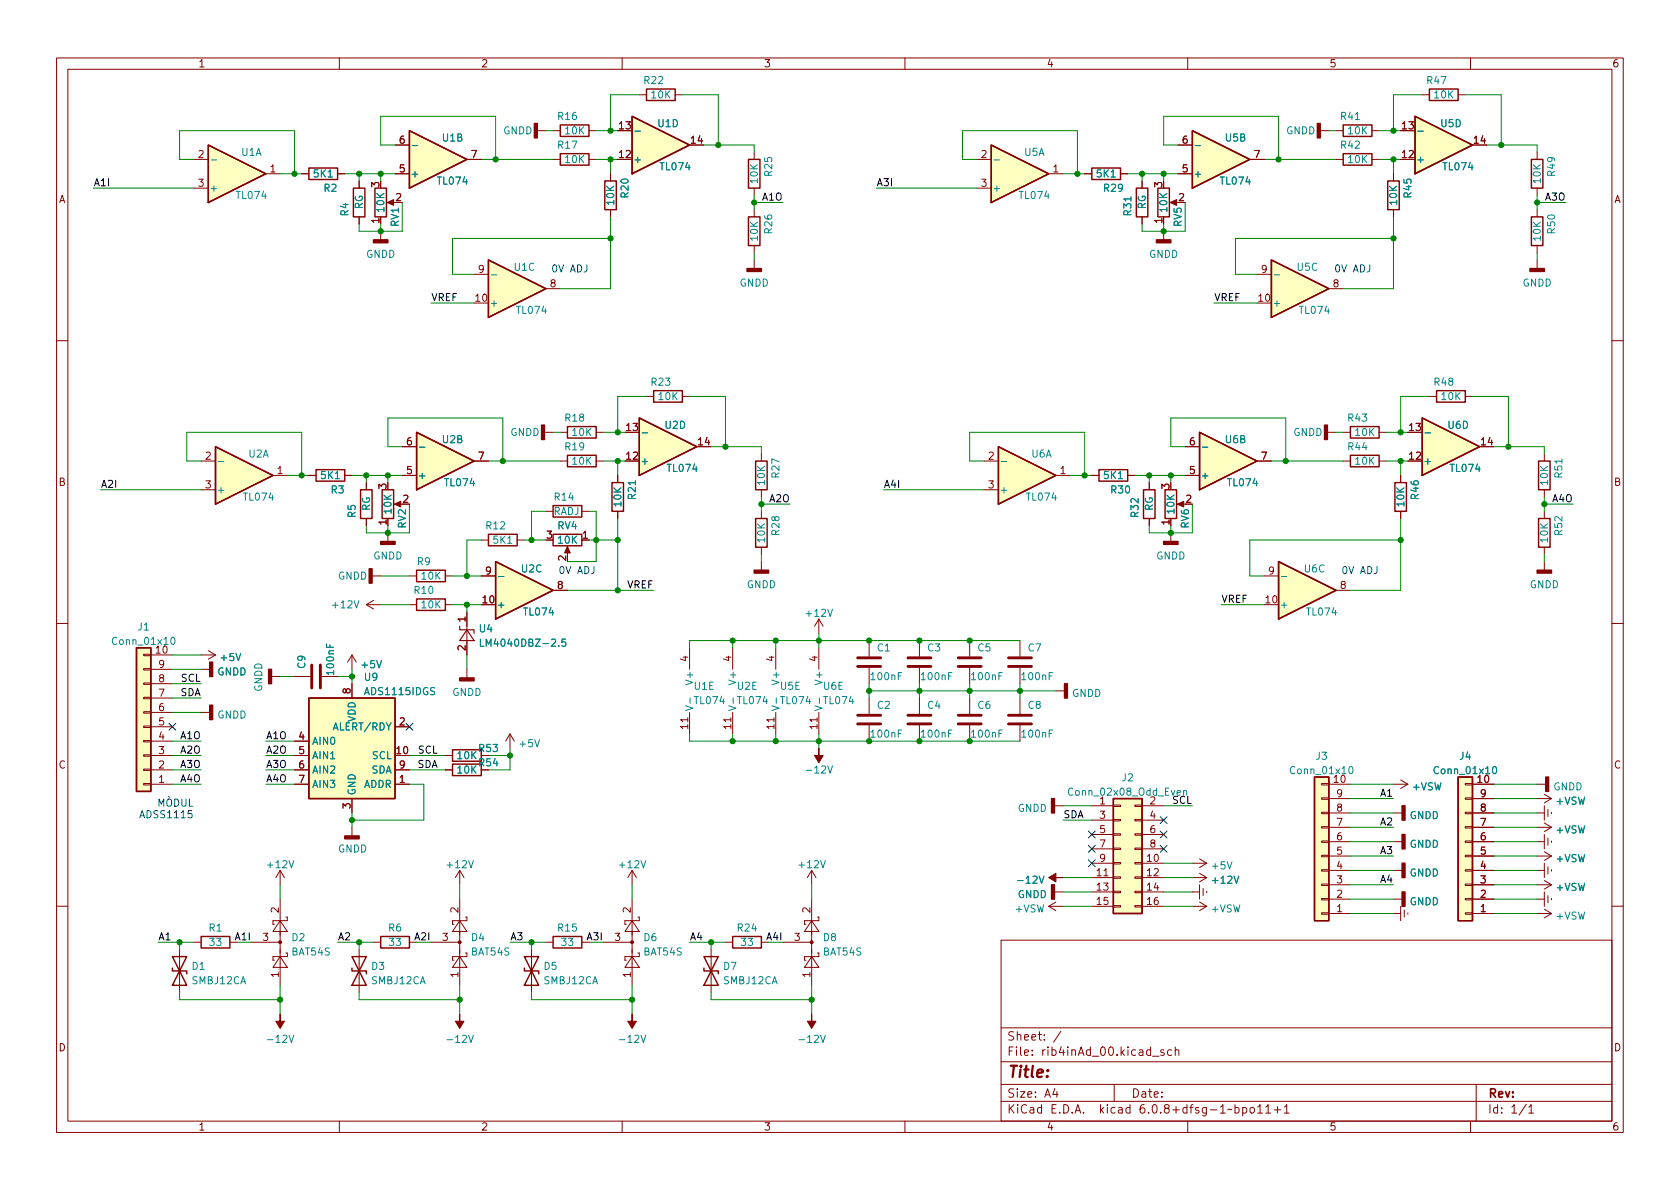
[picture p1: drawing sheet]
<svg xmlns="http://www.w3.org/2000/svg" width="297mm" height="210mm" viewBox="0 0 297 210" stroke-linecap="round" stroke-linejoin="round" font-family="sans-serif">
<g fill="none" stroke="#840000" stroke-width=".18">
<path d="M10 10.2h277v190.1h-277zM12 12.2h273v186.1h-273zM60 10.2v2M110 10.2v2M113 16.8h1.3M119.4 16.8h1.2M160 10.2v2M210 10.2v2M251.5 16.8h1.2M257.8 16.8h1.3M260 10.2v2M34.3 28.2h2.5"/>
<path d="M34.3 33.3h2.5M47 30.7h2.5M53.3 30.7h1.3M59.7 30.7h1.3M63.5 32v1.3M63.5 38.3v1.3M68.8 35.8h1M69.8 30.7h2.6M69.8 25.6h2.6M82.5 28.2h2.6M95 23.1h1.5M97.8 28.2h1.3"/>
<path d="M97.8 23.1h1.3M104.1 28.2h1.3M104.1 23.1h1.3M107.9 30.7v1.3M107.9 37.1v1.2M133.3 26.9v1.3M133.3 33.3v1.2M133.3 37.1v1.2M172.7 28.2h2.6M172.7 33.3h2.6M185.4 30.7h2.6M191.8 30.7h1.2"/>
<path d="M198.1 30.7h1.3M201.9 32v1.3M201.9 38.3v1.3M207.3 35.8h1M208.3 30.7h2.5M208.3 25.6h2.5M221 28.2h2.5M233.4 23.1h1.5M236.2 28.2h1.3M236.2 23.1h1.3M242.6 28.2h1.2M242.6 23.1h1.2"/>
<path d="M246.4 30.7v1.3M246.4 37.1v1.2M271.8 26.9v1.3M271.8 33.3v1.2M271.8 37.1v1.2M67.3 40.9v1.5M83.8 48.5h2.6M96.5 51h2.6M133.3 43.4v1.3M133.3 46v1.5M205.7 40.9v1.5M222.2 48.5h2.6"/>
<path d="M234.9 51h2.6M271.8 43.4v1.3M271.8 46v1.5M10 60.2h2M71.1 79h2.6M96.3 76.4h1.5M99.1 76.4h1.2M105.4 76.4h1.3M114.3 70.1h1.3M120.6 70.1h1.3M209.5 79h2.6M234.7 76.4h1.5"/>
<path d="M237.5 76.4h1.3M243.8 76.4h1.3M252.7 70.1h1.3M259.1 70.1h1.2M285 60.2h2M35.6 81.5h2.5M35.6 86.6h2.5M48.3 84.1h2.5M54.6 84.1h1.3M61 84.1h1.2M64.8 85.3v1.3M64.8 91.7v1.3"/>
<path d="M68.6 94.2v1.6M70.1 89.1h1M71.1 84.1h2.6M83.8 81.5h2.6M85.1 95.5h1.3M91.4 95.5h1.3M96.5 90.4h1.3M99.1 81.5h1.2M100.3 97v1M102.9 90.4h1.2M105.4 81.5h1.3M109.2 84.1v1.2"/>
<path d="M109.2 90.4v1.3M134.6 80.3v1.2M134.6 86.6v1.3M134.6 90.4v1.3M134.6 96.8v1.2M134.6 99.3v1.5M174 81.5h2.5M174 86.6h2.5M186.7 84.1h2.5M193 84.1h1.3M199.4 84.1h1.3M203.2 85.3v1.3"/>
<path d="M203.2 91.7v1.3M207 94.2v1.6M208.5 89.1h1M209.5 84.1h2.6M222.2 81.5h2.6M237.5 81.5h1.3M243.8 81.5h1.3M247.6 84.1v1.2M247.6 90.4v1.3M273 80.3v1.2M273 86.6v1.3M273 90.4v1.3"/>
<path d="M273 96.8v1.2M273 99.3v1.5M10 110.2h2M25.4 115.7h1.3v.2h-1.3zM25.4 118.2h1.3v.3h-1.3zM26.7 115.8h3.8M26.7 118.4h3.8M35.6 115.8h2.5M35.6 118.4h1.5M36.8 115.1l1.3 .7M38.1 115.8l-1.3 .8M48 119.6h1.5"/>
<path d="M52.1 119.6h2.8M56.9 119.6h2.8M62.2 115.8l-.7 1.3M62.2 115.8v2.6M62.2 115.8l.8 1.3M64.8 106.9h2.5M64.8 106.9l1.2 .8M65.8 101.8h1.5M66 106.2l-1.2 .7M72.4 101.8h1.3M72.4 106.9h1.3M78.7 101.8h1.3"/>
<path d="M78.7 106.9h1.3M82.5 108.2v7.6M82.5 118.4v1.5M85.1 101.8h2.5M97.8 104.4h2.5M121.9 114.5v3.9M129.5 114.5v3.9M137.2 114.5v3.9M144.8 109.5l-.8 1.2M144.8 109.5v2.5M144.8 114.5v3.9M144.8 109.5l.7 1.2"/>
<path d="M153.7 113.3v2.8M153.7 118.1v2.8M162.6 113.3v2.8M162.6 118.1v2.8M171.4 113.3v2.8M171.4 118.1v2.8M180.3 113.3v2.8M180.3 118.1v2.8M223.5 101.8h2.6M236.2 104.4h2.6M285 110.2h2M25.4 120.8h1.3v.2h-1.3z"/>
<path d="M25.4 123.3h1.3v.3h-1.3zM25.4 125.9h1.3v.2h-1.3zM25.4 128.4h1.3v.2h-1.3zM25.4 130.9h1.3v.3h-1.3zM25.4 133.5h1.3v.2h-1.3zM25.4 136h1.3v.3h-1.3zM25.4 138.6h1.3v.2h-1.3zM26.7 138.7h3.8M26.7 136.1h3.8M26.7 133.6h3.8M26.7 126h3.8M26.7 131.1h3.8"/>
<path d="M26.7 128.5h3.8M26.7 123.4h3.8M26.7 120.9h3.8M35.6 126h1.5M52.1 138.7h2.5M52.1 136.1h2.5M52.1 133.6h2.5M52.1 131.1h2.5M62.2 120.9v2.5M69.8 138.7h2.6M69.8 136.1h2.6M69.8 128.5h2.6"/>
<path d="M78.7 136.1h1.3M78.7 133.6h1.3M90.2 129.8l-.8 1.3M90.2 129.8v2.5M90.2 129.8l.7 1.3M121.9 126v3.8M129.5 126v3.8M137.2 126v3.8M144.8 126v3.8M153.7 123.4v2.8M153.7 128.3v2.8M162.6 123.4v2.8"/>
<path d="M162.6 128.3v2.8M171.4 123.4v2.8M171.4 128.3v2.8M180.3 123.4v2.8M180.3 128.3v2.8M186.7 122.2h1.5M233.7 138.6h1.2v.2h-1.2zM234.9 138.7h3.9M246.4 138.7h2.5M247.6 137.9l1.3 .8M248.9 138.7l-1.3 .7M259.1 138.6h1.2v.2h-1.2z"/>
<path d="M260.3 138.7h3.9M271.8 138.7h1.5M49.5 153.9v2.6M49.5 159v15.2M49.5 153.9l-.7 1.3M49.5 153.9l.8 1.3M62.2 141.2v2.6M62.2 146.3v1.5M81.3 153.9v2.6M81.3 159v15.2M81.3 153.9l-.8 1.3M81.3 153.9l.7 1.3"/>
<path d="M111.8 153.9v2.6M111.8 159v15.2M111.8 153.9l-.8 1.3M111.8 153.9l.7 1.3M143.5 153.9l-.8 1.3M143.5 153.9v2.6M143.5 159v15.2M143.5 153.9l.8 1.3M186.4 157.7h1.6M186.4 142.5h1.6M186.7 159.5l-1.3 .8M193 155.2h3.8"/>
<path d="M193 157.7h3.8M193 152.6h3.8M193 142.5h3.8M193 145h3.8M193 147.6h3.8M193 150.1h3.8M196.8 157.6h1.3v.3h-1.3zM196.8 155.1h1.3v.2h-1.3zM196.8 152.5h1.3v.3h-1.3zM196.8 150h1.3v.2h-1.3zM196.8 147.4h1.3v.3h-1.3zM196.8 144.9h1.3v.3h-1.3z"/>
<path d="M196.8 142.4h1.3v.2h-1.3zM200.7 157.6h1.2v.3h-1.2zM200.7 155.1h1.2v.2h-1.2zM200.7 152.5h1.2v.3h-1.2zM200.7 150h1.2v.2h-1.2zM200.7 147.4h1.2v.3h-1.2zM200.7 144.9h1.2v.3h-1.2zM200.7 142.4h1.2v.2h-1.2zM201.9 155.2h3.8M201.9 157.7h3.8M201.9 152.6h3.8M201.9 142.5h3.8"/>
<path d="M201.9 145h3.8M201.9 147.6h3.8M201.9 150.1h3.8M210.8 155.2h2.6M210.8 157.7h1.3M210.8 152.6h2.6M212.1 154.4l1.3 .8M212.1 159.5l1.3 .8M212.1 156.5v2.5M212.1 151.9l1.3 .7M212.7 157.1v1.3M213.4 155.2l-1.3 .8"/>
<path d="M213.4 157.6v.3M213.4 152.6l-1.3 .8M233.7 141.1h1.2v.2h-1.2zM233.7 143.6h1.2v.3h-1.2zM233.7 146.2h1.2v.2h-1.2zM233.7 148.7h1.2v.3h-1.2zM233.7 151.3h1.2v.2h-1.2zM233.7 153.8h1.2v.2h-1.2zM233.7 156.3h1.2v.3h-1.2zM233.7 158.9h1.2v.2h-1.2zM234.9 159h3.9M234.9 156.5h3.9"/>
<path d="M234.9 153.9h3.9M234.9 151.4h3.9M234.9 148.8h3.9M234.9 146.3h3.9M234.9 143.8h3.9M234.9 141.2h3.9M246.4 159h1.5M246.4 153.9h1.5M246.4 148.8h1.5M246.4 143.8h1.5M259.1 141.1h1.2v.2h-1.2zM259.1 143.6h1.2v.3h-1.2z"/>
<path d="M259.1 146.2h1.2v.2h-1.2zM259.1 148.7h1.2v.3h-1.2zM259.1 151.3h1.2v.2h-1.2zM259.1 153.8h1.2v.2h-1.2zM259.1 156.3h1.2v.3h-1.2zM259.1 158.9h1.2v.2h-1.2zM260.3 159h3.9M260.3 156.5h3.9M260.3 153.9h3.9M260.3 151.4h3.9M260.3 148.8h3.9M260.3 146.3h3.9"/>
<path d="M260.3 143.8h3.9M260.3 141.2h3.9M271.8 159h1.2M271.8 156.5h2.5M271.8 153.9h1.2M271.8 151.4h2.5M271.8 148.8h1.2M271.8 146.3h2.5M271.8 143.8h1.2M271.8 141.2h2.5M273 142.5v2.5M273 147.6v2.5"/>
<path d="M273 152.6v2.6M273 157.7v2.6M273 145.5l1.3 .8M273 140.5l1.3 .7M273 155.7l1.3 .8M273 150.6l1.3 .8M273.7 143.1v1.3M273.7 148.2v1.3M273.7 153.3v1.3M273.7 158.4v1.2M274.3 146.3l-1.3 .8M274.3 141.2l-1.3 .8"/>
<path d="M274.3 143.6v.3M274.3 148.7v.3M274.3 153.8v.2M274.3 158.9v.2M274.3 156.5l-1.3 .7M274.3 151.4l-1.3 .7M10 160.2h2M31.7 167.9v7.6M34.3 166.6h1.3M40.6 166.6h1.3M44.4 166.6h5.1M49.5 169.2l1.3 1.9h-2.5z"/>
<path d="M49.5 162.8l1.3 1.9h-2.5zM50.5 168.5h.3v.7h-2.5v.6h.2M50.5 162.2h.3v.6h-2.5v.6h.2M63.5 167.9v7.6M66 166.6h1.3M72.4 166.6h1.3M76.2 166.6h5.1M81.3 169.2l1.2 1.9h-2.5zM81.3 162.8l1.2 1.9h-2.5zM82.3 168.5h.2v.7h-2.5v.6h.3M82.3 162.2h.2v.6h-2.5v.6h.3M94 167.9v7.6"/>
<path d="M96.5 166.6h1.3M102.9 166.6h1.2M106.7 166.6h5.1M111.8 169.2l1.2 1.9h-2.5zM111.8 162.8l1.2 1.9h-2.5zM112.8 168.5h.2v.7h-2.5v.6h.2M112.8 162.2h.2v.6h-2.5v.6h.2M125.7 167.9v7.6M128.3 166.6h1.2M134.6 166.6h1.3M138.4 166.6h5.1M143.5 169.2l1.3 1.9h-2.6z"/>
<path d="M143.5 162.8l1.3 1.9h-2.6zM144.5 162.2h.3v.6h-2.6v.6h.3M144.5 168.5h.3v.7h-2.6v.6h.3M177 166.3h108v32h-108zM185.4 160.3h2.6M185.4 160.3l1.3 .7M193 160.3h3.8M196.8 160.1h1.3v.3h-1.3zM200.7 160.1h1.2v.3h-1.2zM201.9 160.3h3.8M210.8 160.3h2.6M213.4 160.3l-1.3 .7"/>
<path d="M233.7 161.4h1.2v.3h-1.2zM234.9 161.5h3.9M246.4 161.5h1.2M247.6 160.3v2.5M248.3 160.9v1.3M248.9 161.4v.3M259.1 161.4h1.2v.3h-1.2zM260.3 161.5h3.9M271.8 161.5h2.5M273 160.8l1.3 .7M274.3 161.5l-1.3 .8M285 160.2h2"/>
<path d="M60 198.3v2M110 198.3v2M160 198.3v2M177 194.8h108M177 191.8h108M177 187.8h108M177 181.8h108M186.5 192.5l-.4 1h1M186.9 193v1M187.6 182.4l-1.3 1.9M197 191.8v3M203.8 186.8h1.1"/>
<path d="M205.8 185.7l-.4-.1-.2 .2 .1 .3 .5 .1v.4h-.6M207.1 185.7l-.4-.1-.3 .3v.4l.2 .3h.5M207.8 185.8l.2-.2 .4 .1v.9M207.8 185.1v1.5M210 198.3v2M218.4 195.9l.4-.1 .3 .3v.4l-.2 .3h-.5M218.4 195.3v1.5M219.7 195.9l.4-.1 .3 .3v.4l-.1 .3h-.6M219.7 195.8v1.5M221.1 196l.2-.2 .4 .2 .1 .5-.2 .3h-.3l-.2-.1zM222.4 195.8l.4-.5v1.5M222.4 196.8h.8"/>
<path d="M223.8 195.8l.4-.5v1.5M223.8 196.8h.8M225.3 196.3h1.1M225.9 195.7v1.1M227.1 195.8l.4-.5v1.5M227.1 196.8h.8M260 198.3v2M261 191.8v6.5M269.9 195.3l-1.3 1.9M270.3 195.8l.4-.5v1.5M270.3 196.8h.9"/>
</g>
<g fill="none" stroke="#840000" stroke-width=".25">
<path d="M114.3 15.7h5.1v2.1h-5.1zM252.7 15.7h5.1v2.1h-5.1zM36.8 25.6l10.2 5.1-10.2 5.1zM54.6 29.7h5.1v2h-5.1zM62.5 33.3h2v5h-2zM66.3 33.3h2v5h-2zM72.4 23.1l10.1 5.1-10.1 5.1zM99.1 22.1h5v2h-5zM99.1 27.2h5v2h-5zM106.9 32h2.1v5.1h-2.1zM111.8 20.6l10.1 5-10.1 5.1zM132.3 28.2h2.1v5.1h-2.1z"/>
<path d="M132.3 38.3h2.1v5.1h-2.1zM175.3 25.6l10.1 5.1-10.1 5.1zM193 29.7h5.1v2h-5.1zM200.9 33.3h2v5h-2zM204.7 33.3h2.1v5h-2.1zM210.8 23.1l10.2 5.1-10.2 5.1zM237.5 27.2h5.1v2h-5.1zM237.5 22.1h5.1v2h-5.1zM245.4 32h2v5.1h-2zM250.2 20.6l10.1 5-10.1 5.1zM270.8 28.2h2v5.1h-2zM270.8 38.3h2v5.1h-2z"/>
<path d="M86.4 46l10.1 5-10.1 5.1zM224.8 46l10.1 5-10.1 5.1zM38.1 79l10.2 5.1-10.2 5zM73.7 76.4l10.1 5.1-10.1 5.1zM100.3 75.4h5.1v2.1h-5.1zM113 73.9l10.2 5.1-10.2 5.1zM115.6 69.1h5v2h-5zM176.5 79l10.2 5.1-10.2 5zM212.1 76.4l10.1 5.1-10.1 5.1zM238.8 75.4h5v2.1h-5zM251.5 73.9l10.1 5.1-10.1 5.1zM254 69.1h5.1v2h-5.1z"/>
<path d="M55.9 83.1h5.1v2h-5.1zM63.8 86.6h2v5.1h-2zM67.6 86.6h2v5.1h-2zM86.4 94.5h5v2h-5zM87.6 99.3l10.2 5.1-10.2 5.1zM97.8 94.5h5.1v2h-5.1zM97.8 89.4h5.1v2h-5.1zM100.3 80.5h5.1v2h-5.1zM108.2 85.3h2v5.1h-2zM133.6 81.5h2v5.1h-2zM133.6 91.7h2v5.1h-2zM194.3 83.1h5.1v2h-5.1z"/>
<path d="M202.2 86.6h2v5.1h-2zM206 86.6h2v5.1h-2zM226.1 99.3l10.1 5.1-10.1 5.1zM238.8 80.5h5v2h-5zM246.6 85.3h2.1v5.1h-2.1zM272 81.5h2.1v5.1h-2.1zM272 91.7h2.1v5.1h-2.1zM24.1 114.5h2.6v25.4h-2.6zM73.7 100.8h5v2.1h-5zM73.7 105.9h5v2h-5zM54.6 123.4h15.2v17.8h-15.2zM80 135.1h5.1v2.1h-5.1z"/>
<path d="M80 132.6h5.1v2h-5.1zM232.4 137.4h2.5v25.4h-2.5zM257.8 137.4h2.5v25.4h-2.5zM196.8 141.2h5.1v20.3h-5.1zM30.5 171.2v.5h2.5v.5M30.5 169.2h2.5l-2.5 5h2.5zM35.6 165.6h5v2h-5zM62.2 171.2v.5h2.6v.5M62.2 169.2h2.6l-2.6 5h2.6zM67.3 165.6h5.1v2h-5.1zM92.7 171.2v.5h2.5v.5M92.7 169.2h2.5l-2.5 5h2.5z"/>
<path d="M97.8 165.6h5.1v2h-5.1zM124.5 171.2v.5h2.5v.5M124.5 169.2h2.5l-2.5 5h2.5zM129.5 165.6h5.1v2h-5.1z"/>
</g>
<g fill="#ffffc2" stroke="#ffffc2" stroke-width=".18">
<path d="M175.3 25.6l10.1 5.1-10.1 5.1z"/>
<path d="M250.2 20.6l10.1 5-10.1 5.1z"/>
<path d="M251.5 73.9l10.1 5.1-10.1 5.1z"/>
<path d="M212.1 76.4l10.1 5.1-10.1 5.1z"/>
<path d="M257.8 137.4h2.5v25.4h-2.5z"/>
<path d="M232.4 137.4h2.5v25.4h-2.5z"/>
<path d="M24.1 114.5h2.6v25.4h-2.6z"/>
<path d="M176.5 79l10.2 5.1-10.2 5z"/>
<path d="M210.8 23.1l10.2 5.1-10.2 5.1z"/>
<path d="M224.8 46l10.1 5-10.1 5.1z"/>
<path d="M111.8 20.6l10.1 5-10.1 5.1z"/>
<path d="M86.4 46l10.1 5-10.1 5.1z"/>
<path d="M113 73.9l10.2 5.1-10.2 5.1z"/>
<path d="M36.8 25.6l10.2 5.1-10.2 5.1z"/>
<path d="M72.4 23.1l10.1 5.1-10.1 5.1z"/>
<path d="M87.6 99.3l10.2 5.1-10.2 5.1z"/>
<path d="M196.8 141.2h5.1v20.3h-5.1z"/>
<path d="M226.1 99.3l10.1 5.1-10.1 5.1z"/>
<path d="M73.7 76.4l10.1 5.1-10.1 5.1z"/>
<path d="M38.1 79l10.2 5.1-10.2 5z"/>
<path d="M54.6 123.4h15.2v17.8h-15.2z"/>
</g>
<g fill="none" stroke="#008484" stroke-width=".18">
<path d="M37.3 28.3h1M72.9 25.7h1M112.3 23.2h.9M175.8 28.3h.9M211.3 25.7h1M250.7 23.2h1M86.9 48.6h.9M225.3 48.6h1M74.2 79.1h.9M113.5 76.5h1M212.6 79.1h1M252 76.5h.9"/>
<path d="M38.6 81.6h1M177 81.6h1M30.3 112.8l.2-.1a.68 .68 0 0 1 .5 .6 .68 .68 0 0 1-.5 .7l-.2-.2-.1-.3zM84.9 113v1.3h.6M88.1 101.9h1M100 113h-.6l-.1 .6 .2-.1 .4 .1 .2 .1-.1 .5-.2 .1-.5-.1M226.6 101.9h.9M121.2 124.8l1.3 .4-1.3 .5M122 123.4v1M128.8 124.8l1.3 .4-1.3 .5M129.6 123.4v1M136.5 124.8l1.2 .4-1.2 .5"/>
<path d="M137.3 123.4v1M144.1 124.8l1.3 .4-1.3 .5M144.9 123.4v1M209.3 139.9l.2-.1h.3v.8M209.3 139.8v.8M238.6 135.7l.2-.2a.68 .68 0 0 1 .4 .7 .68 .68 0 0 1-.4 .6l-.2-.1-.1-.4zM264 135.7l.2-.2a.68 .68 0 0 1 .4 .7 .68 .68 0 0 1-.4 .6l-.2-.1-.1-.4z"/>
</g>
<g fill="#840000" stroke="#840000" stroke-width=".25">
<path d="M270.5 47.5h2.5v.5h-2.5z"/>
<path d="M271.8 100.8h2.5v.5h-2.5z"/>
<path d="M247.9 142.5h.5v2.5h-.5z"/>
<path d="M247.9 147.6h.5v2.5h-.5z"/>
<path d="M273.3 137.4h.5v2.5h-.5z"/>
<path d="M47.5 118.4h.5v2.5h-.5z"/>
<path d="M37.1 124.7h.5v2.5h-.5z"/>
<path d="M37.1 117.1h.5v2.5h-.5z"/>
<path d="M188.2 120.9h.5v2.5h-.5z"/>
<path d="M232.9 21.8h.5v2.6h-.5z"/>
<path d="M204.5 42.4h2.5v.5h-2.5z"/>
<path d="M234.2 75.2h.5v2.5h-.5z"/>
<path d="M133.3 100.8h2.6v.5h-2.6z"/>
<path d="M94.5 21.8h.5v2.6h-.5z"/>
<path d="M132.1 47.5h2.5v.5h-2.5z"/>
<path d="M65.3 100.6h.5v2.5h-.5z"/>
<path d="M66 42.4h2.6v.5h-2.6z"/>
<path d="M95.8 75.2h.5v2.5h-.5z"/>
<path d="M247.9 157.7h.5v2.6h-.5z"/>
<path d="M247.9 152.6h.5v2.6h-.5z"/>
<path d="M185.9 156.5h.5v2.5h-.5z"/>
<path d="M185.9 141.2h.5v2.6h-.5z"/>
<path d="M205.7 95.8h2.6v.5h-2.6z"/>
<path d="M67.3 95.8h2.5v.5h-2.5z"/>
<path d="M81.3 119.9h2.5v.5h-2.5z"/>
<path d="M61 147.8h2.5v.5h-2.5z"/>
</g>
<g fill="none" stroke="#840000" stroke-width=".51">
<path d="M55.1 117.6v4.1M56.6 117.6v4.1M151.6 117.9h4.1M151.6 116.3h4.1M160.5 117.9h4.1M160.5 116.3h4.1M169.4 117.9h4.1M169.4 116.3h4.1M178.3 117.9h4.1M178.3 116.3h4.1M151.6 128h4.1M151.6 126.5h4.1"/>
<path d="M160.5 128h4.1M160.5 126.5h4.1M169.4 128h4.1M169.4 126.5h4.1M178.3 128h4.1M178.3 126.5h4.1"/>
</g>
<g fill="#840000" stroke="#840000" stroke-width=".18">
<path d="M206.9 35.8l1.1-.5v1z"/>
<path d="M68.5 35.8l1.1-.5v1z"/>
<path d="M100.3 96.6l.5 1.2h-1z"/>
<path d="M208.2 89.1l1.1-.5v1.1z"/>
<path d="M185.4 155.2l1.3-.8v.8h1.3h-1.3v.8z"/>
<path d="M69.7 89.1l1.2-.5v1.1z"/>
<path d="M144.8 132.3v1.3h.7l-.7 1.3-.8-1.3h.8z"/>
<path d="M81.3 179.3v1.3h.7l-.7 1.3-.8-1.3h.8z"/>
<path d="M143.5 179.3v1.3h.8l-.8 1.3-.8-1.3h.8z"/>
<path d="M49.5 179.3v1.3h.8l-.8 1.3-.7-1.3h.7z"/>
<path d="M111.8 179.3v1.3h.7l-.7 1.3-.8-1.3h.8z"/>
<circle cx="81.3" cy="166.6" r=".25"/>
<circle cx="111.8" cy="166.6" r=".25"/>
<circle cx="49.5" cy="166.6" r=".25"/>
<circle cx="143.5" cy="166.6" r=".25"/>
</g>
<path d="M81.3 110.7v.7h2.5v.6M82.5 111.4l1.3 1.9h-2.5z" fill="none" stroke="#840000" stroke-width=".2"/>
<path d="M24.7 144.6l.4-1.3 .5 1.3M24.8 144.3h.6M28.1 142.6v-1.3l.4 .9 .5-.9v1.3M29.6 141.5l.2-.2a.43 .43 0 0 1 .5 .4v.5a.42 .42 0 0 1-.4 .4 .42 .42 0 0 1-.4-.4zM29.8 140.8l.2 .2M30.9 141.3a.64 .64 0 0 1 .7 .6 .64 .64 0 0 1-.7 .7zM32.2 141.3v1l.2 .3h.2l.3-.3v-1M33.5 141.3v1.3h.6" fill="none" stroke="#0000c2" stroke-width=".18"/>
<g fill="none" stroke="#008400" stroke-width=".18">
<path d="M113 16.8h-5.1v6.3M120.6 16.8h6.4v8.8M251.5 16.8h-5.1v6.3M259.1 16.8h6.3v8.8M16.5 33.3h17.8M34.3 28.2h-2.6v-5.1h20.4v7.6M49.5 30.7h3.8M61 30.7h8.8M63.5 30.7v1.3M67.3 30.7v1.3M67.3 39.6v1.3M69.8 25.6h-2.5v-5h20.3v7.6"/>
<path d="M71.1 35.8v5.1h-7.6v-1.3M85.1 28.2h12.7M96.5 23.1h1.3M105.4 28.2h3.8M105.4 23.1h3.8M107.9 28.2v2.5M107.9 38.3v12.7h-8.8M124.5 25.6h8.8v1.3M133.3 34.5v2.6M133.3 35.8h5.1M154.9 33.3h17.8M172.7 28.2h-2.5v-5.1h20.3v7.6"/>
<path d="M188 30.7h3.8M199.4 30.7h8.9M201.9 30.7v1.3M205.7 30.7v1.3M205.7 39.6v1.3M208.3 25.6h-2.6v-5h20.4v7.6M209.5 35.8v5.1h-7.6v-1.3M223.5 28.2h12.7M234.9 23.1h1.3M243.8 28.2h3.8M243.8 23.1h3.8M246.4 38.3v12.7h-8.9"/>
<path d="M246.4 28.2v2.5M262.9 25.6h8.9v1.3M271.8 35.8h5.1M271.8 34.5v2.6M76.2 53.6h7.6M107.9 42.2h-27.9v6.3h3.8M133.3 44.7v1.3M214.6 53.6h7.6M246.4 42.2h-28v6.3h3.8M271.8 44.7v1.3M71.1 79h-2.5v-5.1h20.3v7.6M97.8 76.4h1.3"/>
<path d="M106.7 76.4h3.8M114.3 70.1h-5.1v6.3M121.9 70.1h6.4v8.9M125.7 79h8.9v1.3M209.5 79h-2.5v-5.1h20.3v7.6M236.2 76.4h1.3M245.1 76.4h3.8M252.7 70.1h-5.1v6.3M260.3 70.1h6.4v8.9M264.2 79h8.8v1.3M17.8 86.6h17.8M35.6 81.5h-2.6v-5.1h20.3v7.7"/>
<path d="M50.8 84.1h3.8M62.2 84.1h8.9M64.8 84.1v1.2M68.6 84.1v1.2M68.6 93v1.2M72.4 89.1v5.1h-7.6v-1.2M85.1 95.5h-2.6v6.3M86.4 81.5h12.7M92.7 95.5h3.8M96.5 90.4h-2.5v5.1M104.1 95.5h5.1M104.1 90.4h1.3v8.9h-5.1"/>
<path d="M106.7 81.5h3.8M109.2 81.5v2.6M109.2 91.7v12.7M134.6 87.9v2.5M134.6 98v1.3M134.6 89.1h5.1M156.2 86.6h17.8M174 81.5h-2.6v-5.1h20.4v7.7M189.2 84.1h3.8M200.7 84.1h8.8M203.2 84.1v1.2M207 84.1v1.2"/>
<path d="M207 93v1.2M210.8 89.1v5.1h-7.6v-1.2M224.8 81.5h12.7M245.1 81.5h3.8M247.6 95.5h-26.6v6.3h2.5M247.6 81.5v2.6M247.6 91.7v12.7h-8.8M273 89.1h5.1M273 87.9v2.5M273 98v1.3M30.5 118.4h5.1M30.5 115.8h5.1"/>
<path d="M49.5 119.6h2.6M59.7 119.6h2.5M62.2 118.4v2.5M67.3 101.8h5.1M67.3 106.9h5.1M80 101.8h5.1M80 106.9h5.1M82.5 106.9v1.3M82.5 115.8v2.6M100.3 104.4h15.3M129.5 113.3v1.2M137.2 113.3v1.2"/>
<path d="M144.8 112v2.5M180.3 113.3h-58.4v1.2M215.9 106.9h7.6M30.5 138.7h5.1M30.5 136.1h5.1M30.5 133.6h5.1M30.5 131.1h5.1M30.5 123.4h5.1M30.5 126h5.1M30.5 120.9h5.1M47 138.7h5.1M47 136.1h5.1"/>
<path d="M47 133.6h5.1M47 131.1h5.1M72.4 138.7h2.5v6.3h-12.7M72.4 136.1h6.3M72.4 133.6h6.3M86.4 133.6h3.8M90.2 132.3v3.8h-3.8M121.9 129.8v1.3h58.4M129.5 129.8v1.3M137.2 129.8v1.3M144.8 129.8v2.5M153.7 120.9v2.5"/>
<path d="M153.7 122.2h33M162.6 120.9v2.5M171.4 120.9v2.5M180.3 120.9v2.5M238.8 138.7h7.6M264.2 138.7h7.6M49.5 156.5v2.5M62.2 143.8v2.5M81.3 156.5v2.5M111.8 156.5v2.5M143.5 156.5v2.5M188 142.5h5"/>
<path d="M188 155.2h5M188 145h5M188 157.7h5M205.7 142.5h5.1M205.7 155.2h5.1M205.7 157.7h5.1M205.7 152.6h5.1M238.8 143.8h7.6M238.8 151.4h7.6M238.8 153.9h7.6M238.8 159h7.6M238.8 156.5h7.6"/>
<path d="M238.8 141.2h7.6M238.8 148.8h7.6M238.8 146.3h7.6M264.2 143.8h7.6M264.2 151.4h7.6M264.2 153.9h7.6M264.2 159h7.6M264.2 156.5h7.6M264.2 141.2h7.6M264.2 148.8h7.6M264.2 146.3h7.6M27.9 166.6h6.4"/>
<path d="M31.7 166.6v1.3M31.7 175.5v1.3h17.8M49.5 174.2v5.1M59.7 166.6h6.3M63.5 166.6v1.3M63.5 175.5v1.3h17.8M81.3 174.2v5.1M90.2 166.6h6.3M94 166.6v1.3M94 175.5v1.3h17.8M111.8 174.2v5.1M121.9 166.6h6.4"/>
<path d="M125.7 175.5v1.3h17.8M125.7 166.6v1.3M143.5 174.2v5.1M188 160.3h5M205.7 160.3h5.1M238.8 161.5h7.6M264.2 161.5h7.6"/>
</g>
<g fill="none" stroke="#000084" stroke-width=".18">
<path d="M29.9 127.9l1.2 1.2M31.1 127.9l-1.2 1.2M71.8 127.9l1.2 1.2M73 127.9l-1.2 1.2M192.4 152l1.2 1.3M192.4 149.5l1.2 1.2M192.4 147l1.2 1.2M193.6 152l-1.2 1.3M193.6 149.5l-1.2 1.2M193.6 147l-1.2 1.2M205.1 147l1.2 1.2M205.1 149.5l1.2 1.2"/>
<path d="M205.1 144.4l1.2 1.2M206.3 147l-1.2 1.2M206.3 149.5l-1.2 1.2M206.3 144.4l-1.2 1.2"/>
</g>
<g fill="#008400" stroke="#008400" stroke-width=".18">
<circle cx="125.7" cy="166.6" r=".46"/>
<circle cx="162.6" cy="131.1" r=".46"/>
<circle cx="153.7" cy="122.2" r=".46"/>
<circle cx="153.7" cy="131.1" r=".46"/>
<circle cx="129.5" cy="113.3" r=".46"/>
<circle cx="129.5" cy="131.1" r=".46"/>
<circle cx="137.2" cy="131.1" r=".46"/>
<circle cx="31.7" cy="166.6" r=".46"/>
<circle cx="49.5" cy="176.8" r=".46"/>
<circle cx="81.3" cy="176.8" r=".46"/>
<circle cx="63.5" cy="166.6" r=".46"/>
<circle cx="111.8" cy="176.8" r=".46"/>
<circle cx="94" cy="166.6" r=".46"/>
<circle cx="143.5" cy="176.8" r=".46"/>
<circle cx="90.2" cy="133.6" r=".46"/>
<circle cx="62.2" cy="145" r=".46"/>
<circle cx="62.2" cy="119.6" r=".46"/>
<circle cx="162.6" cy="113.3" r=".46"/>
<circle cx="137.2" cy="113.3" r=".46"/>
<circle cx="144.8" cy="113.3" r=".46"/>
<circle cx="153.7" cy="113.3" r=".46"/>
<circle cx="144.8" cy="131.1" r=".46"/>
<circle cx="171.4" cy="113.3" r=".46"/>
<circle cx="171.4" cy="131.1" r=".46"/>
<circle cx="171.4" cy="122.2" r=".46"/>
<circle cx="162.6" cy="122.2" r=".46"/>
<circle cx="207" cy="84.1" r=".46"/>
<circle cx="180.3" cy="122.2" r=".46"/>
<circle cx="246.4" cy="28.2" r=".46"/>
<circle cx="247.6" cy="76.4" r=".46"/>
<circle cx="247.6" cy="81.5" r=".46"/>
<circle cx="227.3" cy="81.5" r=".46"/>
<circle cx="127" cy="25.6" r=".46"/>
<circle cx="133.3" cy="35.8" r=".46"/>
<circle cx="226.1" cy="28.2" r=".46"/>
<circle cx="205.7" cy="30.7" r=".46"/>
<circle cx="190.5" cy="30.7" r=".46"/>
<circle cx="201.9" cy="30.7" r=".46"/>
<circle cx="107.9" cy="28.2" r=".46"/>
<circle cx="107.9" cy="42.2" r=".46"/>
<circle cx="107.9" cy="23.1" r=".46"/>
<circle cx="205.7" cy="40.9" r=".46"/>
<circle cx="246.4" cy="42.2" r=".46"/>
<circle cx="265.4" cy="25.6" r=".46"/>
<circle cx="246.4" cy="23.1" r=".46"/>
<circle cx="271.8" cy="35.8" r=".46"/>
<circle cx="266.7" cy="79" r=".46"/>
<circle cx="273" cy="89.1" r=".46"/>
<circle cx="203.2" cy="84.1" r=".46"/>
<circle cx="207" cy="94.2" r=".46"/>
<circle cx="191.8" cy="84.1" r=".46"/>
<circle cx="247.6" cy="95.5" r=".46"/>
<circle cx="82.5" cy="101.8" r=".46"/>
<circle cx="64.8" cy="84.1" r=".46"/>
<circle cx="68.6" cy="84.1" r=".46"/>
<circle cx="53.3" cy="84.1" r=".46"/>
<circle cx="68.6" cy="94.2" r=".46"/>
<circle cx="109.2" cy="76.4" r=".46"/>
<circle cx="128.3" cy="79" r=".46"/>
<circle cx="109.2" cy="81.5" r=".46"/>
<circle cx="105.4" cy="95.5" r=".46"/>
<circle cx="109.2" cy="95.5" r=".46"/>
<circle cx="134.6" cy="89.1" r=".46"/>
<circle cx="52.1" cy="30.7" r=".46"/>
<circle cx="67.3" cy="30.7" r=".46"/>
<circle cx="63.5" cy="30.7" r=".46"/>
<circle cx="67.3" cy="40.9" r=".46"/>
<circle cx="87.6" cy="28.2" r=".46"/>
<circle cx="88.9" cy="81.5" r=".46"/>
<circle cx="82.5" cy="106.9" r=".46"/>
<circle cx="109.2" cy="104.4" r=".46"/>
<circle cx="94" cy="95.5" r=".46"/>
</g>
<text font-size="2.8" fill="#840000" x="178" y="190.6">Title:</text>
<g font-size="2.1" fill="#840000">
<text x="178" y="184">Sheet: /</text>
<text x="178" y="186.7">File: rib4inAd_00.kicad_sch</text>
<text x="178" y="196.9">KiCad E.D.A. kicad 6.0.8+dfsg-1~bpo11+1</text>
<text x="178" y="194.1">Size: A4</text>
<text x="200" y="194.1">Date:</text>
<text x="263" y="194.1">Rev:</text>
<text x="263" y="196.9">Id: 1/1</text>
</g>
<g font-size="1.8" fill="#840000">
<text x="35" y="11.9">1</text>
<text x="85" y="11.9">2</text>
<text x="135" y="11.9">3</text>
<text x="185" y="11.9">4</text>
<text x="235" y="11.9">5</text>
<text x="285" y="11.9">6</text>
<text x="109.5" y="22.9">13</text>
<text x="247.9" y="22.9">13</text>
<text x="35.1" y="27.9">2</text>
<text x="70.6" y="25.4">6</text>
<text x="83.3" y="27.9">7</text>
<text x="109.5" y="27.9">12</text>
<text x="122.2" y="25.4">14</text>
<text x="173.5" y="27.9">2</text>
<text x="209.1" y="25.4">6</text>
<text x="221.8" y="27.9">7</text>
<text x="247.9" y="27.9">12</text>
<text x="260.6" y="25.4">14</text>
<text x="10.3" y="35.9">A</text>
<text x="35.1" y="33">3</text>
<text x="47.8" y="30.5">1</text>
<text x="67.1" y="33.1" transform="rotate(-90 67.1 33.1)">3</text>
<text x="70" y="35.6">2</text>
<text x="70.6" y="30.5">5</text>
<text x="173.5" y="33">3</text>
<text x="186.2" y="30.5">1</text>
<text x="205.5" y="33.1" transform="rotate(-90 205.5 33.1)">3</text>
<text x="208.4" y="35.6">2</text>
<text x="209.1" y="30.5">5</text>
<text x="285.3" y="35.9">A</text>
<text x="67.1" y="39.5" transform="rotate(-90 67.1 39.5)">1</text>
<text x="205.5" y="39.5" transform="rotate(-90 205.5 39.5)">1</text>
<text x="84.1" y="53.3">10</text>
<text x="84.6" y="48.3">9</text>
<text x="97.3" y="50.8">8</text>
<text x="222.5" y="53.3">10</text>
<text x="223" y="48.3">9</text>
<text x="235.7" y="50.8">8</text>
<text x="110.8" y="76.2">13</text>
<text x="249.2" y="76.2">13</text>
<text x="36.3" y="81.3">2</text>
<text x="49" y="83.8">1</text>
<text x="71.9" y="83.8">5</text>
<text x="71.9" y="78.7">6</text>
<text x="84.6" y="81.3">7</text>
<text x="110.8" y="81.3">12</text>
<text x="123.5" y="78.7">14</text>
<text x="174.8" y="81.3">2</text>
<text x="187.5" y="83.8">1</text>
<text x="210.3" y="83.8">5</text>
<text x="210.3" y="78.7">6</text>
<text x="223" y="81.3">7</text>
<text x="249.2" y="81.3">12</text>
<text x="261.9" y="78.7">14</text>
<text x="10.3" y="85.9">B</text>
<text x="36.3" y="86.4">3</text>
<text x="68.3" y="86.5" transform="rotate(-90 68.3 86.5)">3</text>
<text x="71.3" y="88.9">2</text>
<text x="174.8" y="86.4">3</text>
<text x="206.8" y="86.5" transform="rotate(-90 206.8 86.5)">3</text>
<text x="209.7" y="88.9">2</text>
<text x="285.3" y="85.9">B</text>
<text x="68.3" y="92.8" transform="rotate(-90 68.3 92.8)">1</text>
<text x="96.7" y="95.2">3</text>
<text x="103" y="95.2">1</text>
<text x="206.8" y="92.8" transform="rotate(-90 206.8 92.8)">1</text>
<text x="85.9" y="101.6">9</text>
<text x="100.1" y="99.2" transform="rotate(-90 100.1 99.2)">2</text>
<text x="224.3" y="101.6">9</text>
<text x="85.4" y="106.7">10</text>
<text x="98.6" y="104.1">8</text>
<text x="223.8" y="106.7">10</text>
<text x="237" y="104.1">8</text>
<text x="82.3" y="110" transform="rotate(-90 82.3 110)">1</text>
<text x="28.1" y="118.1">9</text>
<text x="82.3" y="115" transform="rotate(-90 82.3 115)">2</text>
<text x="121.7" y="116.9" transform="rotate(-90 121.7 116.9)">4</text>
<text x="129.3" y="116.9" transform="rotate(-90 129.3 116.9)">4</text>
<text x="136.9" y="116.9" transform="rotate(-90 136.9 116.9)">4</text>
<text x="144.5" y="116.9" transform="rotate(-90 144.5 116.9)">4</text>
<text x="28.1" y="125.7">6</text>
<text x="28.1" y="123.2">7</text>
<text x="28.1" y="120.6">8</text>
<text x="62" y="122.7" transform="rotate(-90 62 122.7)">8</text>
<text x="28.1" y="130.8">4</text>
<text x="28.1" y="128.3">5</text>
<text x="52.8" y="130.8">4</text>
<text x="70.6" y="128.3">2</text>
<text x="121.7" y="128.9" transform="rotate(-90 121.7 128.9)">11</text>
<text x="129.3" y="128.9" transform="rotate(-90 129.3 128.9)">11</text>
<text x="136.9" y="128.9" transform="rotate(-90 136.9 128.9)">11</text>
<text x="144.5" y="128.9" transform="rotate(-90 144.5 128.9)">11</text>
<text x="10.3" y="135.9">C</text>
<text x="28.1" y="135.9">2</text>
<text x="28.1" y="133.3">3</text>
<text x="52.8" y="133.3">5</text>
<text x="52.8" y="135.9">6</text>
<text x="70.1" y="133.3">10</text>
<text x="70.6" y="135.9">9</text>
<text x="84.7" y="135.5">R54</text>
<text x="84.7" y="133">R53</text>
<text x="285.3" y="135.9">C</text>
<text x="28.1" y="138.4">1</text>
<text x="52.8" y="138.4">7</text>
<text x="62" y="143" transform="rotate(-90 62 143)">3</text>
<text x="70.6" y="138.4">1</text>
<text x="194.5" y="142.2">1</text>
<text x="203.3" y="142.2">2</text>
<text x="236.4" y="143.5">8</text>
<text x="236.4" y="141">9</text>
<text x="261.3" y="138.4">10</text>
<text x="261.8" y="143.5">8</text>
<text x="261.8" y="141">9</text>
<text x="194.5" y="144.8">3</text>
<text x="194.5" y="147.3">5</text>
<text x="194.5" y="149.9">7</text>
<text x="203.3" y="144.8">4</text>
<text x="203.3" y="147.3">6</text>
<text x="203.3" y="149.9">8</text>
<text x="236.4" y="148.6">6</text>
<text x="236.4" y="146">7</text>
<text x="261.8" y="148.6">6</text>
<text x="261.8" y="146">7</text>
<text x="194" y="154.9">11</text>
<text x="194.5" y="152.4">9</text>
<text x="202.9" y="152.4">10</text>
<text x="202.9" y="154.9">12</text>
<text x="236.4" y="153.7">4</text>
<text x="236.4" y="151.1">5</text>
<text x="261.8" y="153.7">4</text>
<text x="261.8" y="151.1">5</text>
<text x="49.3" y="161.4" transform="rotate(-90 49.3 161.4)">2</text>
<text x="81" y="161.4" transform="rotate(-90 81 161.4)">2</text>
<text x="111.5" y="161.4" transform="rotate(-90 111.5 161.4)">2</text>
<text x="143.3" y="161.4" transform="rotate(-90 143.3 161.4)">2</text>
<text x="194" y="157.5">13</text>
<text x="194" y="160">15</text>
<text x="202.9" y="157.5">14</text>
<text x="202.9" y="160">16</text>
<text x="236.4" y="161.3">1</text>
<text x="236.4" y="158.7">2</text>
<text x="236.4" y="156.2">3</text>
<text x="261.8" y="161.3">1</text>
<text x="261.8" y="158.7">2</text>
<text x="261.8" y="156.2">3</text>
<text x="46.5" y="166.4">3</text>
<text x="78.2" y="166.4">3</text>
<text x="108.7" y="166.4">3</text>
<text x="140.5" y="166.4">3</text>
<text x="49.3" y="172.8" transform="rotate(-90 49.3 172.8)">1</text>
<text x="81" y="172.8" transform="rotate(-90 81 172.8)">1</text>
<text x="111.5" y="172.8" transform="rotate(-90 111.5 172.8)">1</text>
<text x="143.3" y="172.8" transform="rotate(-90 143.3 172.8)">1</text>
<text x="10.3" y="185.9">D</text>
<text x="285.3" y="185.9">D</text>
<text x="35" y="199.9">1</text>
<text x="85" y="199.9">2</text>
<text x="135" y="199.9">3</text>
<text x="185" y="199.9">4</text>
<text x="235" y="199.9">5</text>
<text x="285" y="199.9">6</text>
</g>
<g font-size="1.8" fill="#008484">
<text x="113.9" y="14.9">R22</text>
<text x="115.2" y="17.4">10K</text>
<text x="252.4" y="14.9">R47</text>
<text x="253.6" y="17.4">10K</text>
<text x="88.9" y="23.7">GNDD</text>
<text x="98.7" y="21.2">R16</text>
<text x="100" y="23.7">10K</text>
<text x="116.3" y="22.5">U1D</text>
<text x="227.4" y="23.7">GNDD</text>
<text x="237.1" y="21.2">R41</text>
<text x="238.4" y="23.7">10K</text>
<text x="254.8" y="22.5">U5D</text>
<text x="42.7" y="27.6">U1A</text>
<text x="78.2" y="25">U1B</text>
<text x="98.7" y="26.3">R17</text>
<text x="100" y="28.8">10K</text>
<text x="111.9" y="28.8">+</text>
<text x="181.1" y="27.6">U5A</text>
<text x="216.7" y="25">U5B</text>
<text x="237.1" y="26.3">R42</text>
<text x="238.4" y="28.8">10K</text>
<text x="250.3" y="28.8">+</text>
<text x="37" y="33.9">+</text>
<text x="41.9" y="35.2">TL074</text>
<text x="55.5" y="31.4">5K1</text>
<text x="57.3" y="33.9">R2</text>
<text x="72.5" y="31.4">+</text>
<text x="77.5" y="32.6">TL074</text>
<text x="111.1" y="34.9" transform="rotate(-90 111.1 34.9)">R20</text>
<text x="116.8" y="30.1">TL074</text>
<text x="134" y="32.4" transform="rotate(-90 134 32.4)">10K</text>
<text x="136.5" y="31.1" transform="rotate(-90 136.5 31.1)">R25</text>
<text x="175.4" y="33.9">+</text>
<text x="180.3" y="35.2">TL074</text>
<text x="194" y="31.4">5K1</text>
<text x="195.2" y="33.9">R29</text>
<text x="210.9" y="31.4">+</text>
<text x="215.9" y="32.6">TL074</text>
<text x="249.6" y="34.9" transform="rotate(-90 249.6 34.9)">R45</text>
<text x="255.3" y="30.1">TL074</text>
<text x="272.4" y="32.4" transform="rotate(-90 272.4 32.4)">10K</text>
<text x="275" y="31.1" transform="rotate(-90 275 31.1)">R49</text>
<text x="61.6" y="38.2" transform="rotate(-90 61.6 38.2)">R4</text>
<text x="64.1" y="37.1" transform="rotate(-90 64.1 37.1)">RG</text>
<text x="67.9" y="37.4" transform="rotate(-90 67.9 37.4)">10K</text>
<text x="70.5" y="40.1" transform="rotate(-90 70.5 40.1)">RV1</text>
<text x="108.6" y="36.2" transform="rotate(-90 108.6 36.2)">10K</text>
<text x="136.5" y="41.2" transform="rotate(-90 136.5 41.2)">R26</text>
<text x="200" y="38" transform="rotate(-90 200 38)">R31</text>
<text x="202.6" y="37.1" transform="rotate(-90 202.6 37.1)">RG</text>
<text x="206.4" y="37.4" transform="rotate(-90 206.4 37.4)">10K</text>
<text x="208.9" y="40.1" transform="rotate(-90 208.9 40.1)">RV5</text>
<text x="247" y="36.2" transform="rotate(-90 247 36.2)">10K</text>
<text x="275" y="41.2" transform="rotate(-90 275 41.2)">R50</text>
<text x="64.7" y="45.6">GNDD</text>
<text x="90.9" y="47.9">U1C</text>
<text x="134" y="42.5" transform="rotate(-90 134 42.5)">10K</text>
<text x="203.1" y="45.6">GNDD</text>
<text x="229.4" y="47.9">U5C</text>
<text x="272.4" y="42.5" transform="rotate(-90 272.4 42.5)">10K</text>
<text x="130.7" y="50.7">GNDD</text>
<text x="269.2" y="50.7">GNDD</text>
<text x="86.5" y="54.2">+</text>
<text x="91.4" y="55.5">TL074</text>
<text x="224.9" y="54.2">+</text>
<text x="229.9" y="55.5">TL074</text>
<text x="115.2" y="68.2">R23</text>
<text x="116.5" y="70.7">10K</text>
<text x="253.6" y="68.2">R48</text>
<text x="254.9" y="70.7">10K</text>
<text x="90.2" y="77.1">GNDD</text>
<text x="100" y="74.5">R18</text>
<text x="101.2" y="77.1">10K</text>
<text x="117.6" y="75.8">U2D</text>
<text x="228.6" y="77.1">GNDD</text>
<text x="238.4" y="74.5">R43</text>
<text x="239.7" y="77.1">10K</text>
<text x="256" y="75.8">U6D</text>
<text x="44" y="80.9">U2A</text>
<text x="78.2" y="78.4">U2B</text>
<text x="100" y="79.6">R19</text>
<text x="101.2" y="82.2">10K</text>
<text x="113.2" y="82.2">+</text>
<text x="118.1" y="83.4">TL074</text>
<text x="182.4" y="80.9">U6A</text>
<text x="216.7" y="78.4">U6B</text>
<text x="238.4" y="79.6">R44</text>
<text x="239.7" y="82.2">10K</text>
<text x="251.6" y="82.2">+</text>
<text x="256.5" y="83.4">TL074</text>
<text x="38.2" y="87.2">+</text>
<text x="43.2" y="88.5">TL074</text>
<text x="56.8" y="84.7">5K1</text>
<text x="58.6" y="87.2">R3</text>
<text x="73.8" y="84.7">+</text>
<text x="78.7" y="86">TL074</text>
<text x="98.1" y="88.5">R14</text>
<text x="109.9" y="89.5" transform="rotate(-90 109.9 89.5)">10K</text>
<text x="112.4" y="88.2" transform="rotate(-90 112.4 88.2)">R21</text>
<text x="135.3" y="85.7" transform="rotate(-90 135.3 85.7)">10K</text>
<text x="137.8" y="84.4" transform="rotate(-90 137.8 84.4)">R27</text>
<text x="176.7" y="87.2">+</text>
<text x="181.6" y="88.5">TL074</text>
<text x="195.2" y="84.7">5K1</text>
<text x="196.5" y="87.2">R30</text>
<text x="212.2" y="84.7">+</text>
<text x="217.2" y="86">TL074</text>
<text x="248.3" y="89.5" transform="rotate(-90 248.3 89.5)">10K</text>
<text x="250.8" y="88.2" transform="rotate(-90 250.8 88.2)">R46</text>
<text x="273.7" y="85.7" transform="rotate(-90 273.7 85.7)">10K</text>
<text x="276.2" y="84.4" transform="rotate(-90 276.2 84.4)">R51</text>
<text x="62.9" y="91.5" transform="rotate(-90 62.9 91.5)">R5</text>
<text x="65.4" y="90.4" transform="rotate(-90 65.4 90.4)">RG</text>
<text x="69.2" y="90.8" transform="rotate(-90 69.2 90.8)">10K</text>
<text x="71.8" y="93.4" transform="rotate(-90 71.8 93.4)">RV2</text>
<text x="86" y="93.6">R12</text>
<text x="97.8" y="91.1">RADJ</text>
<text x="98.6" y="93.6">RV4</text>
<text x="135.3" y="95.9" transform="rotate(-90 135.3 95.9)">10K</text>
<text x="137.8" y="94.6" transform="rotate(-90 137.8 94.6)">R28</text>
<text x="201.3" y="91.4" transform="rotate(-90 201.3 91.4)">R32</text>
<text x="203.8" y="90.4" transform="rotate(-90 203.8 90.4)">RG</text>
<text x="207.6" y="90.8" transform="rotate(-90 207.6 90.8)">10K</text>
<text x="210.2" y="93.4" transform="rotate(-90 210.2 93.4)">RV6</text>
<text x="273.7" y="95.9" transform="rotate(-90 273.7 95.9)">10K</text>
<text x="276.2" y="94.6" transform="rotate(-90 276.2 94.6)">R52</text>
<text x="66" y="98.9">GNDD</text>
<text x="73.8" y="99.9">R9</text>
<text x="87.3" y="96.1">5K1</text>
<text x="92.2" y="101.2">U2C</text>
<text x="98.7" y="96.1">10K</text>
<text x="204.4" y="98.9">GNDD</text>
<text x="230.6" y="101.2">U6C</text>
<text x="58.9" y="107.6">+12V</text>
<text x="59.7" y="102.5">GNDD</text>
<text x="73.3" y="105">R10</text>
<text x="74.6" y="102.5">10K</text>
<text x="74.6" y="107.6">10K</text>
<text x="87.8" y="107.6">+</text>
<text x="132" y="104">GNDD</text>
<text x="226.2" y="107.6">+</text>
<text x="270.4" y="104">GNDD</text>
<text x="24.4" y="111.5">J1</text>
<text x="84.8" y="111.8">U4</text>
<text x="92.7" y="108.8">TL074</text>
<text x="142.7" y="109.1">+12V</text>
<text x="231.1" y="108.8">TL074</text>
<text x="20.2" y="114">Conn_01x10</text>
<text x="27.6" y="115.6">10</text>
<text x="38.4" y="119.4">GNDD</text>
<text x="39.2" y="116.9">+5V</text>
<text x="54" y="118.2" transform="rotate(-90 54 118.2)">C9</text>
<text x="59.1" y="119.2" transform="rotate(-90 59.1 119.2)">100nF</text>
<text x="64" y="118.2">+5V</text>
<text x="85.9" y="114.3">LM4040DBZ-2.5</text>
<text x="155.1" y="115.2">C1</text>
<text x="164" y="115.2">C3</text>
<text x="172.9" y="115.2">C5</text>
<text x="181.8" y="115.2">C7</text>
<text x="46.4" y="122.3" transform="rotate(-90 46.4 122.3)">GNDD</text>
<text x="64.5" y="120.4">U9</text>
<text x="64.7" y="122.9">ADS1115IDGS</text>
<text x="79.9" y="123.1">GNDD</text>
<text x="122.6" y="120.7" transform="rotate(-90 122.6 120.7)">V+</text>
<text x="122.8" y="122">U1E</text>
<text x="122.9" y="124.5">TL074</text>
<text x="130.2" y="120.7" transform="rotate(-90 130.2 120.7)">V+</text>
<text x="130.4" y="122">U2E</text>
<text x="130.5" y="124.5">TL074</text>
<text x="137.8" y="120.7" transform="rotate(-90 137.8 120.7)">V+</text>
<text x="138" y="122">U5E</text>
<text x="138.1" y="124.5">TL074</text>
<text x="145.4" y="120.7" transform="rotate(-90 145.4 120.7)">V+</text>
<text x="145.6" y="122">U6E</text>
<text x="145.8" y="124.5">TL074</text>
<text x="154.1" y="120.3">100nF</text>
<text x="155.1" y="125.3">C2</text>
<text x="163" y="120.3">100nF</text>
<text x="164" y="125.3">C4</text>
<text x="171.9" y="120.3">100nF</text>
<text x="172.9" y="125.3">C6</text>
<text x="180.8" y="120.3">100nF</text>
<text x="181.8" y="125.3">C8</text>
<text x="189.5" y="123.2">GNDD</text>
<text x="38.4" y="127">GNDD</text>
<text x="55.1" y="131.7">AIN0</text>
<text x="59.2" y="129.2">ALERT/RDY</text>
<text x="62.9" y="127.7" transform="rotate(-90 62.9 127.7)">VDD</text>
<text x="154.1" y="130.4">100nF</text>
<text x="163" y="130.4">100nF</text>
<text x="171.9" y="130.4">100nF</text>
<text x="180.8" y="130.4">100nF</text>
<text x="55.1" y="134.2">AIN1</text>
<text x="55.1" y="136.8">AIN2</text>
<text x="65.6" y="136.8">SDA</text>
<text x="65.8" y="134.2">SCL</text>
<text x="80.9" y="136.8">10K</text>
<text x="80.9" y="134.2">10K</text>
<text x="92" y="132.1">+5V</text>
<text x="142.9" y="136.8">-12V</text>
<text x="228.5" y="136.9">Conn_01x10</text>
<text x="232.7" y="134.3">J3</text>
<text x="253.9" y="136.9">Conn_01x10</text>
<text x="258.1" y="134.3">J4</text>
<text x="55.1" y="139.3">AIN3</text>
<text x="62.9" y="140.7" transform="rotate(-90 62.9 140.7)">GND</text>
<text x="64.2" y="139.3">ADDR</text>
<text x="179.9" y="143.6">GNDD</text>
<text x="189.3" y="140.7">Conn_02x08_Odd_Even</text>
<text x="198.4" y="138.2">J2</text>
<text x="235.9" y="138.4">10</text>
<text x="249.8" y="139.7">+VSW</text>
<text x="274.6" y="139.7">GNDD</text>
<text x="275.2" y="142.3">+VSW</text>
<text x="249.2" y="144.8">GNDD</text>
<text x="249.2" y="149.9">GNDD</text>
<text x="275.2" y="147.4">+VSW</text>
<text x="47.4" y="153.5">+12V</text>
<text x="59.7" y="150.7">GNDD</text>
<text x="79.2" y="153.5">+12V</text>
<text x="109.7" y="153.5">+12V</text>
<text x="141.4" y="153.5">+12V</text>
<text x="214.4" y="153.7">+5V</text>
<text x="249.2" y="155">GNDD</text>
<text x="275.2" y="152.4">+VSW</text>
<text x="179.5" y="161.3">+VSW</text>
<text x="179.9" y="158.8">GNDD</text>
<text x="180.3" y="156.3">-12V</text>
<text x="214.2" y="161.3">+VSW</text>
<text x="214.5" y="156.3">+12V</text>
<text x="249.2" y="160.1">GNDD</text>
<text x="275.2" y="157.5">+VSW</text>
<text x="37" y="164.7">R1</text>
<text x="37.1" y="167.3">33</text>
<text x="51.6" y="166.4">D2</text>
<text x="68.7" y="164.7">R6</text>
<text x="68.9" y="167.3">33</text>
<text x="83.4" y="166.4">D4</text>
<text x="98.7" y="164.7">R15</text>
<text x="99.3" y="167.3">33</text>
<text x="113.9" y="166.4">D6</text>
<text x="130.5" y="164.7">R24</text>
<text x="131.1" y="167.3">33</text>
<text x="145.6" y="166.4">D8</text>
<text x="275.2" y="162.6">+VSW</text>
<text x="34" y="171.5">D1</text>
<text x="51.6" y="169">BAT54S</text>
<text x="65.7" y="171.5">D3</text>
<text x="83.4" y="169">BAT54S</text>
<text x="96.2" y="171.5">D5</text>
<text x="113.8" y="169">BAT54S</text>
<text x="128" y="171.5">D7</text>
<text x="145.6" y="169">BAT54S</text>
<text x="34" y="174">SMBJ12CA</text>
<text x="65.7" y="174">SMBJ12CA</text>
<text x="96.2" y="174">SMBJ12CA</text>
<text x="128" y="174">SMBJ12CA</text>
<text x="47.7" y="184.4">-12V</text>
<text x="79.4" y="184.4">-12V</text>
<text x="109.9" y="184.4">-12V</text>
<text x="141.6" y="184.4">-12V</text>
</g>
<g font-size="1.8">
<text x="16.5" y="32.9">A1I</text>
<text x="134.8" y="35.5">A1O</text>
<text x="154.9" y="32.9">A3I</text>
<text x="273.2" y="35.5">A3O</text>
<text x="76.2" y="53.2">VREF</text>
<text x="214.6" y="53.2">VREF</text>
<text x="17.8" y="86.3">A2I</text>
<text x="136.1" y="88.8">A2O</text>
<text x="156.2" y="86.3">A4I</text>
<text x="274.5" y="88.8">A4O</text>
<text x="110.9" y="104">VREF</text>
<text x="215.9" y="106.6">VREF</text>
<text x="31.8" y="123.1">SDA</text>
<text x="32" y="120.5">SCL</text>
<text x="31.9" y="130.7">A1O</text>
<text x="47" y="130.7">A1O</text>
<text x="31.9" y="133.2">A2O</text>
<text x="31.9" y="135.8">A3O</text>
<text x="47" y="135.8">A3O</text>
<text x="47" y="133.2">A2O</text>
<text x="73.7" y="135.8">SDA</text>
<text x="73.9" y="133.2">SCL</text>
<text x="31.9" y="138.3">A4O</text>
<text x="47" y="138.3">A4O</text>
<text x="207.3" y="142.1">SCL</text>
<text x="244.1" y="140.9">A1</text>
<text x="188" y="144.7">SDA</text>
<text x="244.1" y="145.9">A2</text>
<text x="244.1" y="151">A3</text>
<text x="244.1" y="156.1">A4</text>
<text x="27.9" y="166.3">A1</text>
<text x="59.7" y="166.3">A2</text>
<text x="90.2" y="166.3">A3</text>
<text x="121.9" y="166.3">A4</text>
</g>
<g font-size="1.8" fill="#0000c2">
<text x="97.9" y="48.2">0V ADJ</text>
<text x="236.4" y="48.2">0V ADJ</text>
<text x="99.2" y="101.5">0V ADJ</text>
<text x="237.6" y="101.5">0V ADJ</text>
<text x="25.4" y="144.7">ADSS1115</text>
</g>
<g font-size="1.8" fill="#008400">
<text x="41.7" y="166.3">A1I</text>
<text x="73.4" y="166.3">A2I</text>
<text x="103.9" y="166.3">A3I</text>
<text x="135.7" y="166.3">A4I</text>
</g>
</svg>
